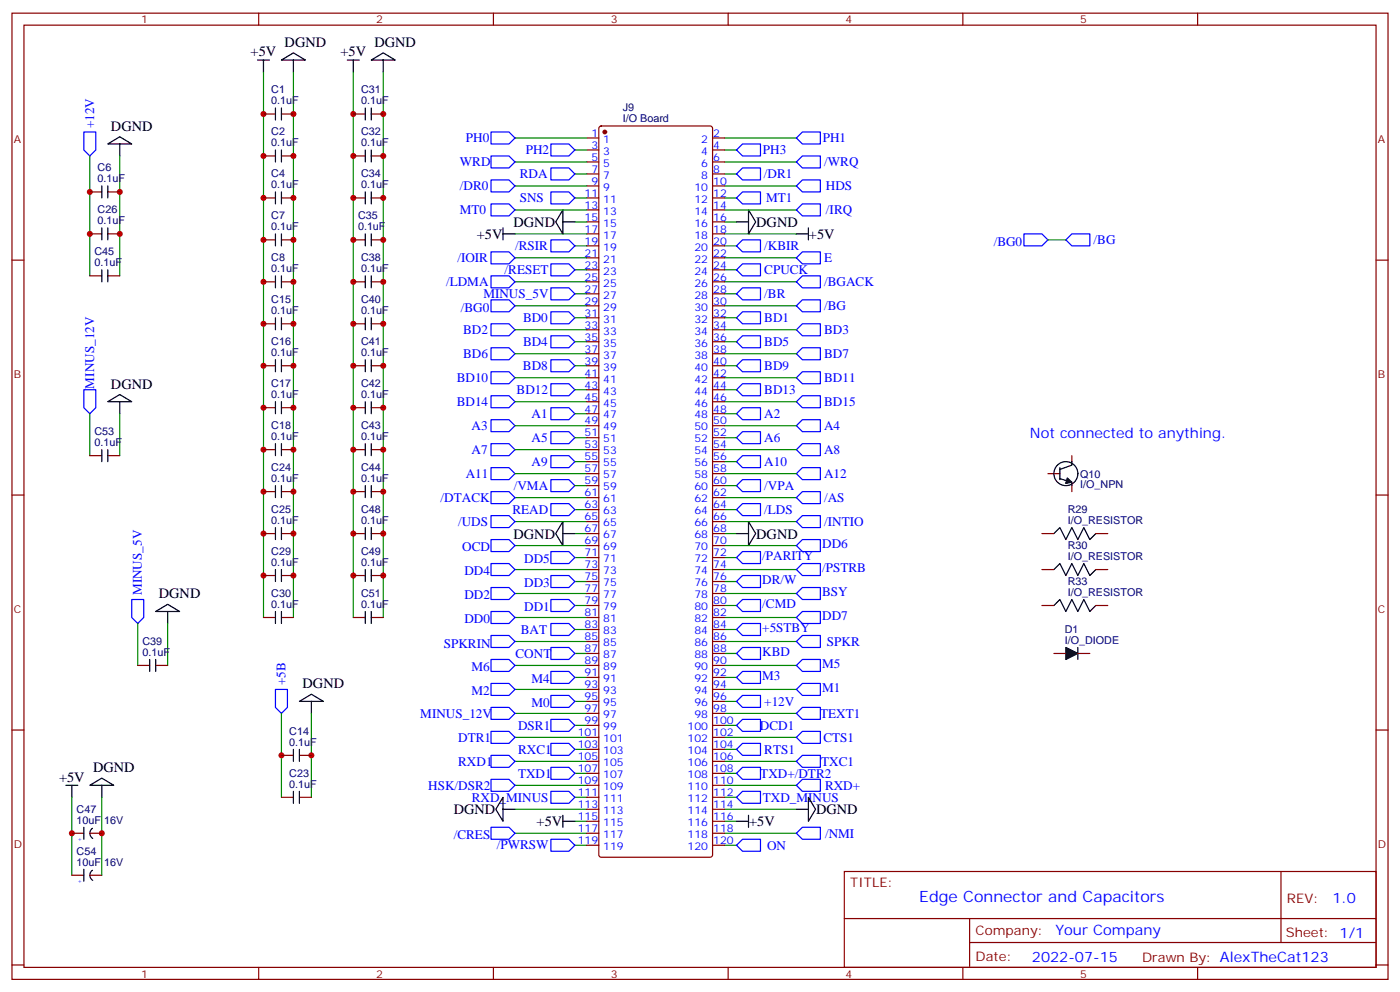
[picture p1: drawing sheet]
<svg xmlns="http://www.w3.org/2000/svg" width="412mm" height="292mm" viewBox="0 0 412 292" stroke-linecap="round" stroke-linejoin="round" font-family="sans-serif">
<g fill="none" stroke="#870000" stroke-width=".35">
<path d="M3.5 3.9h405.4v284.3h-405.4zM7.1 7.4h398.2v277.3h-398.2zM76.2 3.9v3.5M145.3 3.9v3.5M214.5 3.9v3.5M283.6 3.9v3.5M352.8 3.9v3.5M3.5 76.5h3.6M405.3 76.5h3.6M3.5 145.7h3.6M405.3 145.7h3.6M3.5 214.8h3.6"/>
<path d="M405.3 214.8h3.6M248.7 256.5h156.6v28.2h-156.6zM377.3 256.5v20.9M248.7 270.3h156.5M285.6 277.4h119.6M285.6 270.3v14.1M3.5 284h3.6M76.2 284.7v3.5M145.3 284.7v3.5M214.5 284.7v3.5M283.6 284.7v3.5M352.8 284.7v3.5"/>
<path d="M405.3 284h3.6"/>
</g>
<g fill="none" stroke="#008700" stroke-width=".35">
<path d="M77.6 21.2v160.5M86.4 21.2v160.5M104.1 21.2v160.5M112.9 21.2v160.5M26.5 45.9v35.3M35.3 45.9v35.3M151.7 54.7h21.2M151.7 47.7h21.2M151.7 40.6h21.2M169.3 58.2h3.6M169.3 51.2h3.6M169.3 44.1h3.6"/>
<path d="M213.4 58.2h3.6M213.4 54.7h21.2M213.4 51.2h3.6M213.4 47.7h21.2M213.4 44.1h3.6M213.4 40.6h21.2M151.7 68.8h21.2M151.7 61.8h21.2M151.7 75.9h21.2M169.3 65.3h3.6M169.3 72.4h3.6M169.3 79.4h3.6"/>
<path d="M213.4 68.8h21.2M213.4 65.3h3.6M213.4 61.8h21.2M213.4 72.4h3.6M213.4 75.9h21.2M213.4 79.4h3.6M308.7 70.6h5.3M151.7 90h21.2M151.7 82.9h21.2M151.7 97h21.2M169.3 86.5h3.6M169.3 93.5h3.6"/>
<path d="M213.4 90h21.2M213.4 86.5h3.6M213.4 82.9h21.2M213.4 97h21.2M213.4 93.5h3.6M151.7 118.2h21.2M151.7 111.2h21.2M151.7 104.1h21.2M169.3 114.7h3.6M169.3 107.6h3.6M169.3 100.6h3.6M213.4 118.2h21.2"/>
<path d="M213.4 114.7h3.6M213.4 111.2h21.2M213.4 107.6h3.6M213.4 104.1h21.2M213.4 100.6h3.6M26.5 121.7v12.4M35.3 121.7v12.4M151.7 139.4h21.2M151.7 132.3h21.2M151.7 125.3h21.2M169.3 135.9h3.6M169.3 128.8h3.6"/>
<path d="M169.3 121.7h3.6M213.4 139.4h21.2M213.4 135.9h3.6M213.4 132.3h21.2M213.4 128.8h3.6M213.4 125.3h21.2M213.4 121.7h3.6M151.7 153.5h21.2M151.7 146.4h21.2M169.3 157h3.6M169.3 150h3.6M169.3 142.9h3.6"/>
<path d="M213.4 157h3.6M213.4 153.5h21.2M213.4 150h3.6M213.4 142.9h3.6M213.4 146.4h21.2M151.7 160.5h21.2M151.7 167.6h21.2M151.7 174.7h21.2M169.3 164.1h3.6M169.3 171.1h3.6M169.3 178.2h3.6M213.4 160.5h21.2"/>
<path d="M213.4 164.1h3.6M213.4 167.6h21.2M213.4 171.1h3.6M213.4 174.7h21.2M213.4 178.2h3.6M40.6 183.5v12.3M49.4 183.5v12.3M151.7 188.8h21.2M151.7 195.8h21.2M151.7 181.7h21.2M169.3 199.4h3.6M169.3 192.3h3.6"/>
<path d="M169.3 185.2h3.6M213.4 188.8h21.2M213.4 199.4h3.6M213.4 195.8h21.2M213.4 192.3h3.6M213.4 185.2h3.6M213.4 181.7h21.2M82.9 209.9v24.7M91.7 209.9v24.7M151.7 217h21.2M151.7 209.9h21.2M151.7 202.9h21.2"/>
<path d="M169.3 213.5h3.6M169.3 206.4h3.6M213.4 217h21.2M213.4 213.5h3.6M213.4 209.9h21.2M213.4 206.4h3.6M213.4 202.9h21.2M21.2 234.6v23M30 234.6v23M151.7 231.1h21.2M151.7 224h21.2M151.7 238.2h21.2"/>
<path d="M169.3 234.6h3.6M169.3 227.6h3.6M169.3 220.5h3.6M213.4 234.6h3.6M213.4 231.1h21.2M213.4 227.6h3.6M213.4 224h21.2M213.4 220.5h3.6M213.4 238.2h21.2M151.7 245.2h21.2M169.3 248.7h3.6M169.3 241.7h3.6"/>
<path d="M213.4 245.2h21.2M213.4 248.7h3.6M213.4 241.7h3.6"/>
</g>
<g fill="none" stroke="#00f" stroke-width=".35">
<path d="M24.7 38.8h3.5v5.3l-1.7 1.8-1.8-1.8zM144.6 38.8h5.3l1.8 1.8-1.8 1.8h-5.3zM144.6 53h5.3l1.8 1.7-1.8 1.8h-5.3zM144.6 45.9h5.3l1.8 1.8-1.8 1.7h-5.3zM162.3 56.5h5.3l1.7 1.7-1.7 1.8h-5.3zM162.3 49.4h5.3l1.7 1.8-1.7 1.8h-5.3zM162.3 42.4h5.3l1.7 1.7-1.7 1.8h-5.3zM217 58.2l1.7-1.7h5.3v3.5h-5.3zM217 51.2l1.7-1.8h5.3v3.6h-5.3zM217 44.1l1.7-1.7h5.3v3.5h-5.3zM234.6 54.7l1.8-1.7h5.3v3.5h-5.3zM234.6 47.7l1.8-1.8h5.3v3.5h-5.3z"/>
<path d="M234.6 40.6l1.8-1.8h5.3v3.6h-5.3zM144.6 60h5.3l1.8 1.8-1.8 1.7h-5.3zM144.6 74.1h5.3l1.8 1.8-1.8 1.7h-5.3zM162.3 70.6h5.3l1.7 1.8-1.7 1.7h-5.3zM162.3 77.6h5.3l1.7 1.8-1.7 1.8h-5.3zM217 72.4l1.7-1.8h5.3v3.5h-5.3zM218.7 77.6h5.3v3.6h-5.3l-1.7-1.8zM234.6 75.9l1.8-1.8h5.3v3.5h-5.3zM236.4 60h5.3v3.5h-5.3l-1.8-1.7zM301.6 68.8h5.3l1.8 1.8-1.8 1.8h-5.3zM314 70.6l1.7-1.8h5.3v3.6h-5.3zM144.6 88.2h5.3l1.8 1.8-1.8 1.8h-5.3z"/>
<path d="M144.6 81.2h5.3l1.8 1.7-1.8 1.8h-5.3zM144.6 95.3h5.3l1.8 1.7-1.8 1.8h-5.3zM162.3 84.7h5.3l1.7 1.8-1.7 1.7h-5.3zM162.3 98.8h5.3l1.7 1.8-1.7 1.7h-5.3zM162.3 91.8h5.3l1.7 1.7-1.7 1.8h-5.3zM217 86.5l1.7-1.8h5.3v3.5h-5.3zM217 93.5l1.7-1.7h5.3v3.5h-5.3zM234.6 82.9l1.8-1.7h5.3v3.5h-5.3zM234.6 90l1.8-1.8h5.3v3.6h-5.3zM234.6 97l1.8-1.7h5.3v3.5h-5.3zM24.7 114.7h3.5v5.3l-1.7 1.7-1.8-1.7zM144.6 109.4h5.3l1.8 1.8-1.8 1.7h-5.3z"/>
<path d="M144.6 116.5h5.3l1.8 1.7-1.8 1.8h-5.3zM144.6 102.3h5.3l1.8 1.8-1.8 1.8h-5.3zM162.3 112.9h5.3l1.7 1.8-1.7 1.8h-5.3zM162.3 105.9h5.3l1.7 1.7-1.7 1.8h-5.3zM162.3 120h5.3l1.7 1.7-1.7 1.8h-5.3zM217 114.7l1.7-1.8h5.3v3.6h-5.3zM217 107.6l1.7-1.7h5.3v3.5h-5.3zM217 100.6l1.7-1.8h5.3v3.5h-5.3zM234.6 118.2l1.8-1.7h5.3v3.5h-5.3zM234.6 111.2l1.8-1.8h5.3v3.5h-5.3zM234.6 104.1l1.8-1.8h5.3v3.6h-5.3zM144.6 137.6h5.3l1.8 1.8-1.8 1.7h-5.3z"/>
<path d="M144.6 130.6h5.3l1.8 1.7-1.8 1.8h-5.3zM144.6 123.5h5.3l1.8 1.8-1.8 1.7h-5.3zM162.3 134.1h5.3l1.7 1.8-1.7 1.7h-5.3zM162.3 127h5.3l1.7 1.8-1.7 1.8h-5.3zM217 135.9l1.7-1.8h5.3v3.5h-5.3zM217 128.8l1.7-1.8h5.3v3.6h-5.3zM217 121.7l1.7-1.7h5.3v3.5h-5.3zM234.6 139.4l1.8-1.8h5.3v3.5h-5.3zM234.6 132.3l1.8-1.7h5.3v3.5h-5.3zM234.6 125.3l1.8-1.8h5.3v3.5h-5.3zM144.6 151.7h5.3l1.8 1.8-1.8 1.8h-5.3zM144.6 158.8h5.3l1.8 1.7-1.8 1.8h-5.3z"/>
<path d="M144.6 144.7h5.3l1.8 1.7-1.8 1.8h-5.3zM162.3 141.1h5.3l1.7 1.8-1.7 1.8h-5.3zM162.3 148.2h5.3l1.7 1.8-1.7 1.7h-5.3zM217 150l1.7-1.8h5.3v3.5h-5.3zM217 142.9l1.7-1.8h5.3v3.6h-5.3zM234.6 146.4l1.8-1.7h5.3v3.5h-5.3zM236.4 151.7h5.3v3.6h-5.3l-1.8-1.8zM38.8 176.4h3.5v5.3l-1.7 1.8-1.8-1.8zM144.6 180h5.3l1.8 1.7-1.8 1.8h-5.3zM144.6 172.9h5.3l1.8 1.8-1.8 1.7h-5.3zM144.6 165.8h5.3l1.8 1.8-1.8 1.8h-5.3zM162.3 176.4h5.3l1.7 1.8-1.7 1.8h-5.3z"/>
<path d="M162.3 169.4h5.3l1.7 1.7-1.7 1.8h-5.3zM162.3 162.3h5.3l1.7 1.8-1.7 1.7h-5.3zM217 178.2l1.7-1.8h5.3v3.6h-5.3zM217 171.1l1.7-1.7h5.3v3.5h-5.3zM217 164.1l1.7-1.8h5.3v3.5h-5.3zM234.6 160.5l1.8-1.7h5.3v3.5h-5.3zM234.6 174.7l1.8-1.8h5.3v3.5h-5.3zM234.6 167.6l1.8-1.8h5.3v3.6h-5.3zM144.6 187h5.3l1.8 1.8-1.8 1.7h-5.3zM144.6 194.1h5.3l1.8 1.7-1.8 1.8h-5.3zM162.3 197.6h5.3l1.7 1.8-1.7 1.7h-5.3zM162.3 190.5h5.3l1.7 1.8-1.7 1.8h-5.3z"/>
<path d="M162.3 183.5h5.3l1.7 1.7-1.7 1.8h-5.3zM217 192.3l1.7-1.8h5.3v3.6h-5.3zM217 185.2l1.7-1.7h5.3v3.5h-5.3zM217 199.4l1.7-1.8h5.3v3.5h-5.3zM234.6 195.8l1.8-1.7h5.3v3.5h-5.3zM234.6 181.7l1.8-1.7h5.3v3.5h-5.3zM234.6 188.8l1.8-1.8h5.3v3.5h-5.3zM81.1 202.9h3.6v5.3l-1.8 1.7-1.8-1.7zM144.6 215.2h5.3l1.8 1.8-1.8 1.8h-5.3zM144.6 208.2h5.3l1.8 1.7-1.8 1.8h-5.3zM144.6 201.1h5.3l1.8 1.8-1.8 1.7h-5.3zM162.3 218.8h5.3l1.7 1.7-1.7 1.8h-5.3z"/>
<path d="M162.3 211.7h5.3l1.7 1.8-1.7 1.7h-5.3zM162.3 204.6h5.3l1.7 1.8-1.7 1.8h-5.3zM217 213.5l1.7-1.8h5.3v3.5h-5.3zM217 206.4l1.7-1.8h5.3v3.6h-5.3zM218.7 218.8h5.3v3.5h-5.3l-1.7-1.8zM234.6 209.9l1.8-1.7h5.3v3.5h-5.3zM234.6 202.9l1.8-1.8h5.3v3.5h-5.3zM236.4 215.2h5.3v3.6h-5.3l-1.8-1.8zM144.6 229.3h5.3l1.8 1.8-1.8 1.8h-5.3zM144.6 222.3h5.3l1.8 1.7-1.8 1.8h-5.3zM162.3 232.9h5.3l1.7 1.7-1.7 1.8h-5.3zM162.3 225.8h5.3l1.7 1.8-1.7 1.7h-5.3z"/>
<path d="M217 234.6l1.7-1.7h5.3v3.5h-5.3zM217 227.6l1.7-1.8h5.3v3.5h-5.3zM234.6 231.1l1.8-1.8h5.3v3.6h-5.3zM236.4 222.3h5.3v3.5h-5.3l-1.8-1.8zM144.6 243.5h5.3l1.8 1.7-1.8 1.8h-5.3zM162.3 247h5.3l1.7 1.7-1.7 1.8h-5.3zM217 248.7l1.7-1.7h5.3v3.5h-5.3zM234.6 245.2l1.8-1.7h5.3v3.5h-5.3z"/>
</g>
<g fill="none" stroke="#000" stroke-width=".35">
<path d="M75.8 17.7h3.6M77.6 17.7v3.5M82.9 17.7l3.5-2.1 3.6 2.1zM86.4 17.7v3.5M102.3 17.7h3.5M104.1 17.7v3.5M109.4 17.7l3.5-2.1 3.5 2.1zM112.9 17.7v3.5M31.7 42.4l3.6-2.1 3.5 2.1zM35.3 42.4v3.5M148.2 68.8h3.5M148.2 67.1v3.5"/>
<path d="M165.8 61.8v7l-2.1-3.5zM165.8 65.3h3.5M217 65.3h3.5M220.5 61.8l2.1 3.5-2.1 3.5zM234.6 68.8h3.5M238.1 67.1v3.5M31.7 118.2l3.6-2.1 3.5 2.1zM35.3 118.2v3.5M165.8 153.5v7l-2.1-3.5zM165.8 157h3.5M217 157h3.5M220.5 153.5l2.1 3.5-2.1 3.5z"/>
<path d="M45.9 180l3.5-2.2 3.5 2.2zM49.4 180v3.5M88.2 206.4l3.5-2.1 3.5 2.1zM91.7 206.4v3.5M19.4 231.1h3.5M21.2 231.1v3.5M26.5 231.1l3.5-2.1 3.5 2.1zM30 231.1v3.5M148.2 234.6v7.1l-2.2-3.5zM148.2 238.2h3.5M165.8 239.9v3.6M220.5 239.9v3.6"/>
<path d="M234.6 238.2h3.5M238.1 234.6l2.1 3.6-2.1 3.5zM165.8 241.7h3.5M217 241.7h3.5"/>
</g>
<g fill="#c00">
<circle cx="77.6" cy="33.5" r=".88"/>
<circle cx="77.6" cy="45.9" r=".88"/>
<circle cx="77.6" cy="58.2" r=".88"/>
<circle cx="77.6" cy="70.6" r=".88"/>
<circle cx="77.6" cy="82.9" r=".88"/>
<circle cx="77.6" cy="95.3" r=".88"/>
<circle cx="77.6" cy="107.6" r=".88"/>
<circle cx="77.6" cy="120" r=".88"/>
<circle cx="77.6" cy="132.3" r=".88"/>
<circle cx="77.6" cy="144.7" r=".88"/>
<circle cx="77.6" cy="157" r=".88"/>
<circle cx="77.6" cy="169.4" r=".88"/>
<circle cx="86.4" cy="33.5" r=".88"/>
<circle cx="86.4" cy="45.9" r=".88"/>
<circle cx="86.4" cy="58.2" r=".88"/>
<circle cx="86.4" cy="70.6" r=".88"/>
<circle cx="86.4" cy="82.9" r=".88"/>
<circle cx="86.4" cy="95.3" r=".88"/>
<circle cx="86.4" cy="107.6" r=".88"/>
<circle cx="86.4" cy="120" r=".88"/>
<circle cx="86.4" cy="132.3" r=".88"/>
<circle cx="86.4" cy="144.7" r=".88"/>
<circle cx="86.4" cy="157" r=".88"/>
<circle cx="86.4" cy="169.4" r=".88"/>
<circle cx="104.1" cy="33.5" r=".88"/>
<circle cx="104.1" cy="45.9" r=".88"/>
<circle cx="104.1" cy="58.2" r=".88"/>
<circle cx="104.1" cy="82.9" r=".88"/>
<circle cx="104.1" cy="95.3" r=".88"/>
<circle cx="104.1" cy="107.6" r=".88"/>
<circle cx="104.1" cy="120" r=".88"/>
<circle cx="104.1" cy="132.3" r=".88"/>
<circle cx="104.1" cy="144.7" r=".88"/>
<circle cx="104.1" cy="157" r=".88"/>
<circle cx="104.1" cy="169.4" r=".88"/>
<circle cx="112.9" cy="33.5" r=".88"/>
<circle cx="112.9" cy="45.9" r=".88"/>
<circle cx="112.9" cy="58.2" r=".88"/>
<circle cx="112.9" cy="82.9" r=".88"/>
<circle cx="112.9" cy="95.3" r=".88"/>
<circle cx="112.9" cy="107.6" r=".88"/>
<circle cx="112.9" cy="120" r=".88"/>
<circle cx="112.9" cy="132.3" r=".88"/>
<circle cx="112.9" cy="144.7" r=".88"/>
<circle cx="112.9" cy="157" r=".88"/>
<circle cx="112.9" cy="169.4" r=".88"/>
<circle cx="26.5" cy="68.8" r=".88"/>
<circle cx="35.3" cy="68.8" r=".88"/>
<circle cx="82.9" cy="222.3" r=".88"/>
<circle cx="91.7" cy="222.3" r=".88"/>
<circle cx="30" cy="245.2" r=".88"/>
<circle cx="21.2" cy="245.2" r=".88"/>
<circle cx="26.5" cy="56.5" r=".88"/>
<circle cx="35.3" cy="56.5" r=".88"/>
<circle cx="104.1" cy="70.6" r=".88"/>
<circle cx="112.9" cy="70.6" r=".88"/>
</g>
<g fill="none" stroke="#870000" stroke-width=".35">
<path d="M77.6 33.5h3.5M82.9 33.5h3.5M104.1 33.5h3.5M109.4 33.5h3.5M176.6 37.3l.5-.2h32.1l.5 .2 .2 .5v213.8l-.2 .5-.5 .2h-32.1l-.5-.3-.2-.4v-213.8zM26.5 56.5h3.5M31.7 56.5h3.6M77.6 45.9h3.5M77.6 58.2h3.5M82.9 45.9h3.5M82.9 58.2h3.5M104.1 45.9h3.5"/>
<path d="M104.1 58.2h3.5M109.4 45.9h3.5M109.4 58.2h3.5M172.9 58.2h3.5M172.9 40.6h3.5M172.9 44.1h3.5M172.9 47.7h3.5M172.9 51.2h3.5M172.9 54.7h3.5M209.9 58.2h3.5M209.9 40.6h3.5M209.9 44.1h3.5"/>
<path d="M209.9 47.7h3.5M209.9 51.2h3.5M209.9 54.7h3.5M26.5 68.8h3.5M31.7 68.8h3.6M77.6 70.6h3.5M82.9 70.6h3.5M104.1 70.6h3.5M109.4 70.6h3.5M172.9 68.8h3.5M172.9 61.8h3.5M172.9 65.3h3.5"/>
<path d="M172.9 72.4h3.5M172.9 75.9h3.5M172.9 79.4h3.5M209.9 68.8h3.5M209.9 61.8h3.5M209.9 65.3h3.5M209.9 72.4h3.5M209.9 75.9h3.5M209.9 79.4h3.5M26.5 81.2h3.5M31.7 81.2h3.6M77.6 82.9h3.5"/>
<path d="M77.6 95.3h3.5M82.9 82.9h3.5M82.9 95.3h3.5M104.1 82.9h3.5M104.1 95.3h3.5M109.4 82.9h3.5M109.4 95.3h3.5M172.9 82.9h3.5M172.9 86.5h3.5M172.9 90h3.5M172.9 93.5h3.5M172.9 97h3.5"/>
<path d="M209.9 82.9h3.5M209.9 86.5h3.5M209.9 90h3.5M209.9 93.5h3.5M209.9 97h3.5M77.6 107.6h3.5M77.6 120h3.5M82.9 107.6h3.5M82.9 120h3.5M104.1 107.6h3.5M104.1 120h3.5M109.4 107.6h3.5"/>
<path d="M109.4 120h3.5M172.9 107.6h3.5M172.9 100.6h3.5M172.9 104.1h3.5M172.9 111.2h3.5M172.9 114.7h3.5M172.9 118.2h3.5M209.9 107.6h3.5M209.9 100.6h3.5M209.9 104.1h3.5M209.9 111.2h3.5M209.9 114.7h3.5"/>
<path d="M209.9 118.2h3.5M26.5 134.1h3.5M31.7 134.1h3.6M77.6 132.3h3.5M82.9 132.3h3.5M104.1 132.3h3.5M109.4 132.3h3.5M172.9 132.3h3.5M172.9 121.7h3.5M172.9 125.3h3.5M172.9 128.8h3.5M172.9 135.9h3.5"/>
<path d="M172.9 139.4h3.5M209.9 132.3h3.5M209.9 121.7h3.5M209.9 125.3h3.5M209.9 128.8h3.5M209.9 135.9h3.5M209.9 139.4h3.5M308.7 139.4h3.5M315.7 134.1v1.8M77.6 144.7h3.5M77.6 157h3.5M82.9 144.7h3.5"/>
<path d="M82.9 157h3.5M104.1 144.7h3.5M104.1 157h3.5M109.4 144.7h3.5M109.4 157h3.5M172.9 157h3.5M172.9 153.5h3.5M172.9 150h3.5M172.9 142.9h3.5M172.9 146.4h3.5M209.9 157h3.5M209.9 153.5h3.5"/>
<path d="M209.9 150h3.5M209.9 142.9h3.5M209.9 146.4h3.5M306.9 157h3.5M315.7 142.9v1.8M322.8 157h3.5M77.6 169.4h3.5M82.9 169.4h3.5M104.1 169.4h3.5M109.4 169.4h3.5M172.9 178.2h3.5M172.9 174.7h3.5"/>
<path d="M172.9 171.1h3.5M172.9 167.6h3.5M172.9 164.1h3.5M172.9 160.5h3.5M209.9 178.2h3.5M209.9 174.7h3.5M209.9 171.1h3.5M209.9 167.6h3.5M209.9 164.1h3.5M209.9 160.5h3.5M306.9 178.2h3.5M306.9 167.6h3.5"/>
<path d="M322.8 178.2h3.5M322.8 167.6h3.5M40.6 195.8h3.5M45.9 195.8h3.5M77.6 181.7h3.5M82.9 181.7h3.5M104.1 181.7h3.5M109.4 181.7h3.5M172.9 181.7h3.5M172.9 195.8h3.5M172.9 192.3h3.5M172.9 199.4h3.5"/>
<path d="M172.9 188.8h3.5M172.9 185.2h3.5M209.9 181.7h3.5M209.9 195.8h3.5M209.9 192.3h3.5M209.9 199.4h3.5M209.9 188.8h3.5M209.9 185.2h3.5M310.4 192.3h3.6M317.5 192.3h3.5M172.9 217h3.5M172.9 213.5h3.5"/>
<path d="M172.9 209.9h3.5M172.9 206.4h3.5M172.9 202.9h3.5M209.9 217h3.5M209.9 213.5h3.5M209.9 209.9h3.5M209.9 206.4h3.5M209.9 202.9h3.5M82.9 222.3h3.5M82.9 234.6h3.5M88.2 222.3h3.5M88.2 234.6h3.5"/>
<path d="M172.9 234.6h3.5M172.9 238.2h3.5M172.9 231.1h3.5M172.9 227.6h3.5M172.9 224h3.5M172.9 220.5h3.5M209.9 234.6h3.5M209.9 238.2h3.5M209.9 231.1h3.5M209.9 227.6h3.5M209.9 224h3.5M209.9 220.5h3.5"/>
<path d="M21.2 245.2h3.5M21.2 257.6h3.5M26.5 245.2h3.5M26.5 257.6h3.5M172.9 245.2h3.5M172.9 248.7h3.5M172.9 241.7h3.5M209.9 245.2h3.5M209.9 248.7h3.5M209.9 241.7h3.5"/>
</g>
<g fill="none" stroke="#000" stroke-width=".35">
<path d="M81.1 31.8v3.5M82.9 31.8v3.5M107.6 31.8v3.5M109.4 31.8v3.5M30 54.7v3.5M31.7 54.7v3.5M81.1 44.1v3.6M81.1 56.5v3.5M82.9 44.1v3.6M82.9 56.5v3.5M107.6 44.1v3.6M107.6 56.5v3.5"/>
<path d="M109.4 44.1v3.6M109.4 56.5v3.5M30 67.1v3.5M30 79.4v3.5M31.7 67.1v3.5M31.7 79.4v3.5M81.1 68.8v3.6M82.9 68.8v3.6M107.6 68.8v3.6M109.4 68.8v3.6M81.1 81.2v3.5M81.1 93.5v3.5"/>
<path d="M82.9 81.2v3.5M82.9 93.5v3.5M107.6 81.2v3.5M107.6 93.5v3.5M109.4 81.2v3.5M109.4 93.5v3.5M81.1 105.9v3.5M81.1 118.2v3.5M82.9 105.9v3.5M82.9 118.2v3.5M107.6 105.9v3.5M107.6 118.2v3.5"/>
<path d="M109.4 105.9v3.5M109.4 118.2v3.5M30 132.3v3.6M31.7 132.3v3.6M81.1 130.6v3.5M82.9 130.6v3.5M107.6 130.6v3.5M109.4 130.6v3.5M312.2 137.6v3.5M315.7 135.8v1.1l-3.5 1.2M81.1 142.9v3.5M81.1 155.3v3.5"/>
<path d="M82.9 142.9v3.5M82.9 155.3v3.5M107.6 142.9v3.5M107.6 155.3v3.5M109.4 142.9v3.5M109.4 155.3v3.5M310.4 157l1.8-1.7 1.8 3.5 1.7-3.5 1.8 3.5 1.8-3.5 1.7 3.5 1.8-1.8M312.2 140.9l3.5 1v1M81.1 167.6v3.5M81.1 180v3.5M82.9 167.6v3.5M82.9 180v3.5"/>
<path d="M107.6 167.6v3.5M107.6 180v3.5M109.4 167.6v3.5M109.4 180v3.5M310.4 167.6l1.8-1.8 1.8 3.6 1.7-3.6 1.8 3.6 1.8-3.6 1.7 3.6 1.8-1.8M310.4 178.2l1.8-1.8 1.8 3.6 1.7-3.6 1.8 3.6 1.8-3.6 1.7 3.6 1.8-1.8M44.1 194.1v3.5M45.9 194.1v3.5M317.5 190.5v3.6M86.4 220.5v3.5M86.4 232.9v3.5M88.2 220.5v3.5"/>
<path d="M88.2 232.9v3.5M24.7 243.5v3.5M24.7 255.8v3.5M27.2 243.8a1.76 1.76 0 0 0 .1 2.9M27.2 256.1a1.76 1.76 0 0 0 .1 3"/>
<circle cx="314" cy="139.4" r="3.5"/>
</g>
<path d="M314.4 140.7l1.3 1.2-1.8 .4zM314 190.5l3.5 1.8-3.5 1.8z" fill="#000" stroke="#000" stroke-width=".35"/>
<circle cx="178.2" cy="38.8" r=".53" fill="#870000" stroke="#870000" stroke-width=".35"/>
<text font-size="4.6" fill="#00f" x="270.8" y="265.5">Edge Connector and Capacitors</text>
<g font-size="4.2">
<text x="73.8" y="16.6">+5V</text>
<text x="83.8" y="13.8">DGND</text>
<text x="100.3" y="16.6">+5V</text>
<text x="110.3" y="13.8">DGND</text>
<text x="32.7" y="38.5">DGND</text>
<text x="140.4" y="70.3">+5V</text>
<text x="151.3" y="66.8">DGND</text>
<text x="222.8" y="66.7">DGND</text>
<text x="238.3" y="70.2">+5V</text>
<text x="32.7" y="114.4">DGND</text>
<text x="151.3" y="158.5">DGND</text>
<text x="222.8" y="158.5">DGND</text>
<text x="46.8" y="176.1">DGND</text>
<text x="89.1" y="202.6">DGND</text>
<text x="27.4" y="227.3">DGND</text>
<text x="17.4" y="230">+5V</text>
<text x="133.6" y="239.6">DGND</text>
<text x="240.4" y="239.6">DGND</text>
<text x="158.1" y="243.1">+5V</text>
<text x="220.7" y="243.1">+5V</text>
</g>
<g font-size="4.2" fill="#00f">
<text x="303.4" y="128.8">Not connected to anything.</text>
<text x="392.5" y="265.7">1.0</text>
<text x="310.9" y="275.3">Your Company</text>
<text x="304" y="283.1">2022-07-15</text>
</g>
<g font-size="3.9" fill="#00f">
<text x="27.7" y="37.7" transform="rotate(-90 27.7 37.7)">+12V</text>
<text x="137.2" y="41.8">PH0</text>
<text x="242.4" y="41.9">PH1</text>
<text x="154.9" y="45.4">PH2</text>
<text x="224.7" y="45.4">PH3</text>
<text x="135.5" y="48.9">WRD</text>
<text x="153.1" y="52.4">RDA</text>
<text x="225" y="52.4">/DR1</text>
<text x="242.8" y="48.9">/WRQ</text>
<text x="135.5" y="56">/DR0</text>
<text x="153.1" y="59.5">SNS</text>
<text x="225.7" y="59.5">MT1</text>
<text x="243.3" y="56">HDS</text>
<text x="135.5" y="63">MT0</text>
<text x="243.3" y="63">/IRQ</text>
<text x="322.1" y="71.9">/BG</text>
<text x="134.7" y="77.1">/IOIR</text>
<text x="151.7" y="73.6">/RSIR</text>
<text x="225.1" y="73.6">/KBIR</text>
<text x="242.8" y="77.2">E</text>
<text x="292.7" y="72.4">/BG0</text>
<text x="148.6" y="80.6">/RESET</text>
<text x="225.1" y="80.7">CPUCK</text>
<text x="131.4" y="84.2">/LDMA</text>
<text x="142.4" y="87.7">MINUS_5V</text>
<text x="225.1" y="87.7">/BR</text>
<text x="242.8" y="84.2">/BGACK</text>
<text x="135.7" y="91.8">/BG0</text>
<text x="154.1" y="94.7">BD0</text>
<text x="225.1" y="94.8">BD1</text>
<text x="242.8" y="91.3">/BG</text>
<text x="136.4" y="98.3">BD2</text>
<text x="154.1" y="101.8">BD4</text>
<text x="225.1" y="101.9">BD5</text>
<text x="242.8" y="98.3">BD3</text>
<text x="136.4" y="105.3">BD6</text>
<text x="242.8" y="105.4">BD7</text>
<text x="134.5" y="112.4">BD10</text>
<text x="154.1" y="108.8">BD8</text>
<text x="225.1" y="108.9">BD9</text>
<text x="242.8" y="112.4">BD11</text>
<text x="27.7" y="114.3" transform="rotate(-90 27.7 114.3)">MINUS_12V</text>
<text x="134.5" y="119.4">BD14</text>
<text x="152.2" y="115.9">BD12</text>
<text x="225.1" y="116">BD13</text>
<text x="242.8" y="119.5">BD15</text>
<text x="156.6" y="123">A1</text>
<text x="225.1" y="123">A2</text>
<text x="138.9" y="126.5">A3</text>
<text x="156.6" y="130">A5</text>
<text x="225.1" y="130.1">A6</text>
<text x="242.8" y="126.5">A4</text>
<text x="138.9" y="133.5">A7</text>
<text x="156.6" y="137.1">A9</text>
<text x="225.1" y="137.1">A10</text>
<text x="242.8" y="133.6">A8</text>
<text x="137.2" y="140.6">A11</text>
<text x="242.8" y="140.7">A12</text>
<text x="129.8" y="147.7">/DTACK</text>
<text x="151.3" y="144.1">/VMA</text>
<text x="225.1" y="144.2">/VPA</text>
<text x="242.8" y="147.7">/AS</text>
<text x="135" y="154.7">/UDS</text>
<text x="150.9" y="151.2">READ</text>
<text x="225.1" y="151.2">/LDS</text>
<text x="242.8" y="154.8">/INTIO</text>
<text x="242.2" y="161.4">DD6</text>
<text x="136.2" y="162.2">OCD</text>
<text x="154.4" y="165.7">DD5</text>
<text x="224.5" y="164.9">/PARITY</text>
<text x="136.8" y="169.3">DD4</text>
<text x="154.4" y="172.8">DD3</text>
<text x="224.5" y="172">DR/W</text>
<text x="242.2" y="168.4">/PSTRB</text>
<text x="41.8" y="175.1" transform="rotate(-90 41.8 175.1)">MINUS_5V</text>
<text x="136.8" y="176.3">DD2</text>
<text x="154.4" y="179.9">DD1</text>
<text x="224.5" y="179">/CMD</text>
<text x="242.2" y="175.5">BSY</text>
<text x="136.8" y="183.5">DD0</text>
<text x="224.5" y="186">+5STBY</text>
<text x="242.2" y="182.5">DD7</text>
<text x="130.7" y="190.5">SPKRIN</text>
<text x="153.4" y="186.5">BAT</text>
<text x="243.6" y="190.1">SPKR</text>
<text x="138.9" y="197.6">M6</text>
<text x="151.9" y="193.6">CONT</text>
<text x="224.5" y="193.1">KBD</text>
<text x="242.2" y="196.6">M5</text>
<text x="84.1" y="201.6" transform="rotate(-90 84.1 201.6)">+5B</text>
<text x="156.5" y="201.1">M4</text>
<text x="224.5" y="200.2">M3</text>
<text x="242.2" y="203.6">M1</text>
<text x="138.9" y="204.6">M2</text>
<text x="156.5" y="208.1">M0</text>
<text x="225.1" y="207.7">+12V</text>
<text x="123.8" y="211.2">MINUS_12V</text>
<text x="152.6" y="214.7">DSR1</text>
<text x="223.9" y="214.8">DCD1</text>
<text x="241.6" y="211.3">TEXT1</text>
<text x="135" y="218.2">DTR1</text>
<text x="152.6" y="221.8">RXC1</text>
<text x="225.1" y="221.9">RTS1</text>
<text x="242.5" y="218.3">CTS1</text>
<text x="135" y="225.3">RXD1</text>
<text x="241.9" y="225.4">TXC1</text>
<text x="126.1" y="232.4">HSK/DSR2</text>
<text x="152.6" y="228.8">TXD1</text>
<text x="224" y="228.9">TXD+/DTR2</text>
<text x="243" y="232.4">RXD+</text>
<text x="139" y="235.9">RXD_MINUS</text>
<text x="224.7" y="236">TXD_MINUS</text>
<text x="133.7" y="246.9">/CRES</text>
<text x="146.3" y="250">/PWRSW</text>
<text x="226" y="250">ON</text>
<text x="243" y="246.5">/NMI</text>
</g>
<g font-size="3.9" fill="#800">
<text x="250.5" y="261">TITLE:</text>
<text x="379.1" y="265.7">REV:</text>
<text x="287.4" y="275.2">Company:</text>
<text x="378.7" y="275.9">Sheet: 1/1</text>
<text x="287.4" y="282.9">Date:</text>
<text x="336.4" y="283">Drawn By: AlexTheCat123</text>
</g>
<g font-size="3.2" fill="#800">
<text x="41.6" y="6.9">1</text>
<text x="110.8" y="6.9">2</text>
<text x="179.9" y="6.9">3</text>
<text x="249.1" y="6.9">4</text>
<text x="318.2" y="6.9">5</text>
<text x="4.1" y="42">A</text>
<text x="405.9" y="42">A</text>
<text x="4.1" y="111.1">B</text>
<text x="405.9" y="111.1">B</text>
<text x="4.1" y="180.3">C</text>
<text x="405.9" y="180.3">C</text>
<text x="4.1" y="249.4">D</text>
<text x="405.9" y="249.4">D</text>
<text x="41.6" y="287.7">1</text>
<text x="110.8" y="287.7">2</text>
<text x="179.9" y="287.7">3</text>
<text x="249.1" y="287.7">4</text>
<text x="318.2" y="287.7">5</text>
</g>
<g font-size="3.2" fill="#000080">
<text x="79.9" y="27.5">C1</text>
<text x="106.4" y="27.5">C31</text>
<text x="79.9" y="30.7">0.1uF</text>
<text x="106.4" y="30.7">0.1uF</text>
<text x="183.5" y="35.9">I/O Board</text>
<text x="183.5" y="32.6">J9</text>
<text x="79.9" y="39.8">C2</text>
<text x="106.4" y="39.8">C32</text>
<text x="79.9" y="43.1">0.1uF</text>
<text x="106.4" y="43.1">0.1uF</text>
<text x="28.8" y="53.7">0.1uF</text>
<text x="28.8" y="50.5">C6</text>
<text x="79.9" y="52.2">C4</text>
<text x="106.4" y="52.2">C34</text>
<text x="79.9" y="55.4">0.1uF</text>
<text x="106.4" y="55.4">0.1uF</text>
<text x="28.8" y="62.7">C26</text>
<text x="79.9" y="64.5">C7</text>
<text x="105.5" y="64.6">C35</text>
<text x="28.8" y="66">0.1uF</text>
<text x="79.9" y="67.8">0.1uF</text>
<text x="105.5" y="67.8">0.1uF</text>
<text x="27.8" y="75.2">C45</text>
<text x="79.9" y="76.9">C8</text>
<text x="106.4" y="76.9">C38</text>
<text x="27.8" y="78.4">0.1uF</text>
<text x="79.9" y="80.1">0.1uF</text>
<text x="106.4" y="80.1">0.1uF</text>
<text x="79.9" y="89.2">C15</text>
<text x="106.4" y="89.2">C40</text>
<text x="79.9" y="92.5">0.1uF</text>
<text x="106.4" y="92.5">0.1uF</text>
<text x="79.9" y="101.6">C16</text>
<text x="106.4" y="101.6">C41</text>
<text x="79.9" y="104.8">0.1uF</text>
<text x="106.4" y="104.8">0.1uF</text>
<text x="79.9" y="113.9">C17</text>
<text x="106.4" y="113.9">C42</text>
<text x="79.9" y="117.2">0.1uF</text>
<text x="106.4" y="117.2">0.1uF</text>
<text x="27.8" y="131.3">0.1uF</text>
<text x="27.8" y="128.1">C53</text>
<text x="79.9" y="129.5">0.1uF</text>
<text x="79.9" y="126.2">C18</text>
<text x="106.4" y="129.5">0.1uF</text>
<text x="106.4" y="126.2">C43</text>
<text x="79.9" y="141.9">0.1uF</text>
<text x="79.9" y="138.6">C24</text>
<text x="106.4" y="141.9">0.1uF</text>
<text x="106.4" y="138.6">C44</text>
<text x="318.2" y="143.7">I/O_NPN</text>
<text x="318.2" y="140.5">Q10</text>
<text x="79.9" y="154.2">0.1uF</text>
<text x="79.9" y="150.9">C25</text>
<text x="106.4" y="154.2">0.1uF</text>
<text x="106.4" y="150.9">C48</text>
<text x="314.5" y="154.2">I/O_RESISTOR</text>
<text x="314.5" y="151">R29</text>
<text x="314.5" y="161.6">R30</text>
<text x="79.9" y="166.5">0.1uF</text>
<text x="79.9" y="163.3">C29</text>
<text x="106.4" y="166.5">0.1uF</text>
<text x="106.4" y="163.3">C49</text>
<text x="314.5" y="164.8">I/O_RESISTOR</text>
<text x="314.5" y="172.2">R33</text>
<text x="79.9" y="178.9">0.1uF</text>
<text x="79.9" y="175.6">C30</text>
<text x="106.4" y="178.9">0.1uF</text>
<text x="106.4" y="175.6">C51</text>
<text x="314.5" y="175.4">I/O_RESISTOR</text>
<text x="42" y="189.8">C39</text>
<text x="313.6" y="189.5">I/O_DIODE</text>
<text x="313.6" y="186.3">D1</text>
<text x="42" y="193">0.1uF</text>
<text x="85.2" y="219.5">0.1uF</text>
<text x="85.2" y="216.2">C14</text>
<text x="85.2" y="231.8">0.1uF</text>
<text x="85.2" y="228.6">C23</text>
<text x="22.6" y="239.2">C47</text>
<text x="22.6" y="242.4">10uF 16V</text>
<text x="22.6" y="251.5">C54</text>
<text x="22.6" y="254.7">10uF 16V</text>
</g>
<g font-size="3.2" fill="#00f">
<text x="174.2" y="40.3">1</text>
<text x="210.1" y="40.3">2</text>
<text x="174.2" y="43.8">3</text>
<text x="174.2" y="47.3">5</text>
<text x="177.7" y="42">1</text>
<text x="177.7" y="45.5">3</text>
<text x="206.6" y="45.5">4</text>
<text x="206.6" y="42">2</text>
<text x="210.1" y="47.3">6</text>
<text x="210.1" y="43.8">4</text>
<text x="174.2" y="50.8">7</text>
<text x="177.7" y="49.1">5</text>
<text x="177.7" y="52.6">7</text>
<text x="206.6" y="52.6">8</text>
<text x="206.6" y="49.1">6</text>
<text x="210.1" y="50.8">8</text>
<text x="172.2" y="57.9">11</text>
<text x="174.2" y="54.4">9</text>
<text x="177.7" y="56.1">9</text>
<text x="177.7" y="59.7">11</text>
<text x="204.6" y="59.7">12</text>
<text x="204.6" y="56.1">10</text>
<text x="210.1" y="57.9">12</text>
<text x="210.1" y="54.4">10</text>
<text x="172.2" y="61.4">13</text>
<text x="172.2" y="64.9">15</text>
<text x="177.7" y="63.2">13</text>
<text x="204.6" y="63.2">14</text>
<text x="210.1" y="64.9">16</text>
<text x="210.1" y="61.4">14</text>
<text x="172.2" y="68.5">17</text>
<text x="177.7" y="66.7">15</text>
<text x="177.7" y="70.2">17</text>
<text x="204.6" y="70.2">18</text>
<text x="204.6" y="66.7">16</text>
<text x="210.1" y="68.5">18</text>
<text x="172.2" y="72">19</text>
<text x="172.2" y="75.5">21</text>
<text x="177.7" y="73.8">19</text>
<text x="177.7" y="77.3">21</text>
<text x="204.6" y="77.3">22</text>
<text x="204.6" y="73.8">20</text>
<text x="210.1" y="75.5">22</text>
<text x="210.1" y="72">20</text>
<text x="172.2" y="79.1">23</text>
<text x="172.2" y="82.6">25</text>
<text x="177.7" y="80.8">23</text>
<text x="204.6" y="80.8">24</text>
<text x="210.1" y="82.6">26</text>
<text x="210.1" y="79.1">24</text>
<text x="172.2" y="86.1">27</text>
<text x="172.2" y="89.6">29</text>
<text x="177.7" y="84.3">25</text>
<text x="177.7" y="87.9">27</text>
<text x="204.6" y="87.9">28</text>
<text x="204.6" y="84.3">26</text>
<text x="210.1" y="89.6">30</text>
<text x="210.1" y="86.1">28</text>
<text x="172.2" y="93.2">31</text>
<text x="177.7" y="91.4">29</text>
<text x="177.7" y="94.9">31</text>
<text x="204.6" y="94.9">32</text>
<text x="204.6" y="91.4">30</text>
<text x="210.1" y="93.2">32</text>
<text x="172.2" y="96.7">33</text>
<text x="172.2" y="100.2">35</text>
<text x="177.7" y="98.5">33</text>
<text x="177.7" y="102">35</text>
<text x="204.6" y="102">36</text>
<text x="204.6" y="98.5">34</text>
<text x="210.1" y="100.2">36</text>
<text x="210.1" y="96.7">34</text>
<text x="172.2" y="103.8">37</text>
<text x="172.2" y="107.3">39</text>
<text x="177.7" y="105.5">37</text>
<text x="204.6" y="105.5">38</text>
<text x="210.1" y="107.3">40</text>
<text x="210.1" y="103.8">38</text>
<text x="172.2" y="110.8">41</text>
<text x="177.7" y="109">39</text>
<text x="177.7" y="112.6">41</text>
<text x="204.6" y="112.6">42</text>
<text x="204.6" y="109">40</text>
<text x="210.1" y="110.8">42</text>
<text x="172.2" y="114.3">43</text>
<text x="172.2" y="117.9">45</text>
<text x="177.7" y="116.1">43</text>
<text x="177.7" y="119.6">45</text>
<text x="204.6" y="119.6">46</text>
<text x="204.6" y="116.1">44</text>
<text x="210.1" y="117.9">46</text>
<text x="210.1" y="114.3">44</text>
<text x="172.2" y="121.4">47</text>
<text x="172.2" y="124.9">49</text>
<text x="177.7" y="123.2">47</text>
<text x="204.6" y="123.2">48</text>
<text x="210.1" y="124.9">50</text>
<text x="210.1" y="121.4">48</text>
<text x="172.2" y="128.4">51</text>
<text x="172.2" y="132">53</text>
<text x="177.7" y="126.7">49</text>
<text x="177.7" y="130.2">51</text>
<text x="204.6" y="130.2">52</text>
<text x="204.6" y="126.7">50</text>
<text x="210.1" y="132">54</text>
<text x="210.1" y="128.4">52</text>
<text x="172.2" y="135.5">55</text>
<text x="177.7" y="133.7">53</text>
<text x="177.7" y="137.3">55</text>
<text x="204.6" y="137.3">56</text>
<text x="204.6" y="133.7">54</text>
<text x="210.1" y="135.5">56</text>
<text x="172.2" y="139">57</text>
<text x="172.2" y="142.6">59</text>
<text x="177.7" y="140.8">57</text>
<text x="204.6" y="140.8">58</text>
<text x="210.1" y="142.6">60</text>
<text x="210.1" y="139">58</text>
<text x="172.2" y="146.1">61</text>
<text x="172.2" y="149.6">63</text>
<text x="177.7" y="144.3">59</text>
<text x="177.7" y="147.8">61</text>
<text x="204.6" y="147.8">62</text>
<text x="204.6" y="144.3">60</text>
<text x="210.1" y="149.6">64</text>
<text x="210.1" y="146.1">62</text>
<text x="172.2" y="153.1">65</text>
<text x="177.7" y="151.4">63</text>
<text x="177.7" y="154.9">65</text>
<text x="204.6" y="154.9">66</text>
<text x="204.6" y="151.4">64</text>
<text x="210.1" y="153.1">66</text>
<text x="172.2" y="156.7">67</text>
<text x="172.2" y="160.2">69</text>
<text x="177.7" y="158.4">67</text>
<text x="177.7" y="162">69</text>
<text x="204.6" y="162">70</text>
<text x="204.6" y="158.4">68</text>
<text x="210.1" y="160.2">70</text>
<text x="210.1" y="156.7">68</text>
<text x="172.2" y="163.7">71</text>
<text x="172.2" y="167.3">73</text>
<text x="177.7" y="165.5">71</text>
<text x="204.6" y="165.5">72</text>
<text x="210.1" y="167.3">74</text>
<text x="210.1" y="163.7">72</text>
<text x="172.2" y="170.8">75</text>
<text x="177.7" y="169">73</text>
<text x="177.7" y="172.5">75</text>
<text x="204.6" y="172.5">76</text>
<text x="204.6" y="169">74</text>
<text x="210.1" y="170.8">76</text>
<text x="172.2" y="174.3">77</text>
<text x="172.2" y="177.8">79</text>
<text x="177.7" y="176.1">77</text>
<text x="177.7" y="179.6">79</text>
<text x="204.6" y="179.6">80</text>
<text x="204.6" y="176.1">78</text>
<text x="210.1" y="177.8">80</text>
<text x="210.1" y="174.3">78</text>
<text x="172.2" y="181.4">81</text>
<text x="172.2" y="184.9">83</text>
<text x="177.7" y="183.1">81</text>
<text x="204.6" y="183.1">82</text>
<text x="210.1" y="184.9">84</text>
<text x="210.1" y="181.4">82</text>
<text x="172.2" y="188.4">85</text>
<text x="172.2" y="191.9">87</text>
<text x="177.7" y="186.7">83</text>
<text x="177.7" y="190.2">85</text>
<text x="204.6" y="190.2">86</text>
<text x="204.6" y="186.7">84</text>
<text x="210.1" y="191.9">88</text>
<text x="210.1" y="188.4">86</text>
<text x="172.2" y="195.5">89</text>
<text x="177.7" y="193.7">87</text>
<text x="177.7" y="197.2">89</text>
<text x="204.6" y="197.2">90</text>
<text x="204.6" y="193.7">88</text>
<text x="210.1" y="195.5">90</text>
<text x="172.2" y="199">91</text>
<text x="172.2" y="202.5">93</text>
<text x="177.7" y="200.8">91</text>
<text x="204.6" y="200.8">92</text>
<text x="210.1" y="202.5">94</text>
<text x="210.1" y="199">92</text>
<text x="172.2" y="206.1">95</text>
<text x="172.2" y="209.6">97</text>
<text x="177.7" y="204.3">93</text>
<text x="177.7" y="207.8">95</text>
<text x="204.6" y="207.8">96</text>
<text x="204.6" y="204.3">94</text>
<text x="210.1" y="209.6">98</text>
<text x="210.1" y="206.1">96</text>
<text x="172.2" y="213.1">99</text>
<text x="177.7" y="211.3">97</text>
<text x="177.7" y="214.9">99</text>
<text x="202.5" y="214.9">100</text>
<text x="204.6" y="211.3">98</text>
<text x="210.1" y="213.1">100</text>
<text x="170.2" y="216.6">101</text>
<text x="170.2" y="220.2">103</text>
<text x="177.7" y="218.4">101</text>
<text x="177.7" y="221.9">103</text>
<text x="202.5" y="221.9">104</text>
<text x="202.5" y="218.4">102</text>
<text x="210.1" y="220.2">104</text>
<text x="210.1" y="216.6">102</text>
<text x="170.2" y="223.7">105</text>
<text x="170.2" y="227.2">107</text>
<text x="177.7" y="225.5">105</text>
<text x="202.5" y="225.5">106</text>
<text x="210.1" y="227.2">108</text>
<text x="210.1" y="223.7">106</text>
<text x="170.2" y="230.8">109</text>
<text x="177.7" y="229">107</text>
<text x="177.7" y="232.5">109</text>
<text x="202.5" y="232.5">110</text>
<text x="202.5" y="229">108</text>
<text x="210.1" y="230.8">110</text>
<text x="170.2" y="234.3">111</text>
<text x="170.2" y="237.8">113</text>
<text x="177.7" y="236">111</text>
<text x="177.7" y="239.6">113</text>
<text x="202.5" y="239.6">114</text>
<text x="202.5" y="236">112</text>
<text x="210.1" y="237.8">114</text>
<text x="210.1" y="234.3">112</text>
<text x="170.2" y="241.3">115</text>
<text x="170.2" y="244.9">117</text>
<text x="177.7" y="243.1">115</text>
<text x="202.5" y="243.1">116</text>
<text x="210.1" y="244.9">118</text>
<text x="210.1" y="241.3">116</text>
<text x="170.2" y="248.4">119</text>
<text x="177.7" y="246.6">117</text>
<text x="177.7" y="250.2">119</text>
<text x="202.5" y="250.2">120</text>
<text x="202.5" y="246.6">118</text>
<text x="210.1" y="248.4">120</text>
</g>
<g font-size="1.8" fill="#00f">
<text x="22.8" y="247.5">+</text>
<text x="22.8" y="259.9">+</text>
</g>
</svg>
